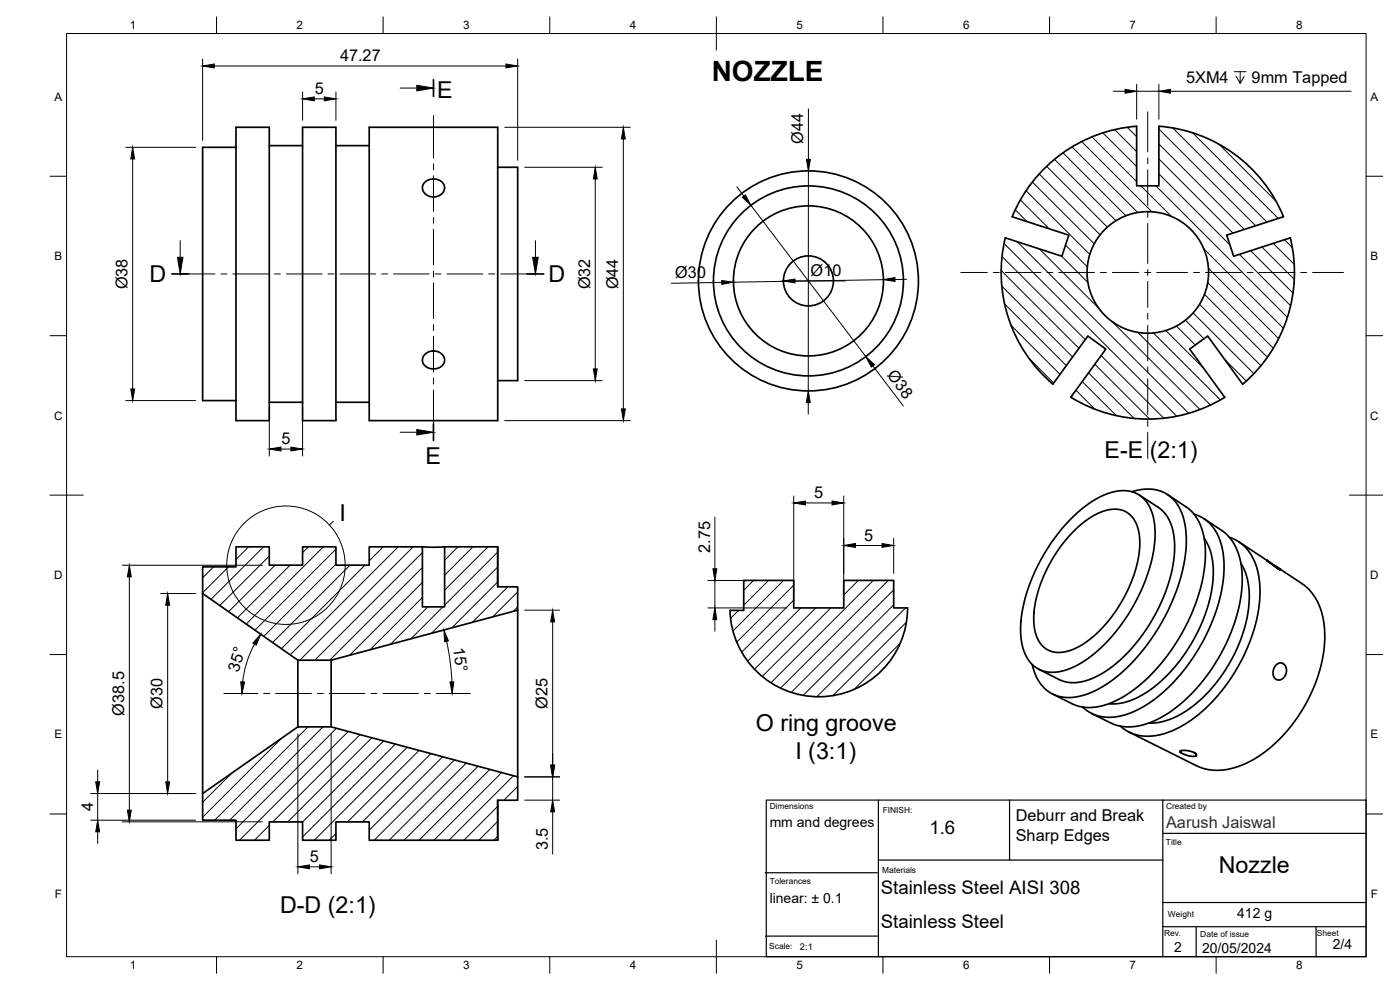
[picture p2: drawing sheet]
<svg xmlns="http://www.w3.org/2000/svg" width="420mm" height="297mm" viewBox="0 0 420 297" stroke-linecap="round" stroke-linejoin="round" font-family="sans-serif">
<!-- layer: Visible -->
<g fill="none" stroke="#000" stroke-width=".51">
<path d="M70.8 38.2h10v88h-10zM90.8 38.2h10v88h-10zM110.8 38.2h38.6v88h-38.6zM347.8 37.9v17.9h-6.7v-17.9a44 44 0 0 0-37.3 27.1M347.8 37.9a44 44 0 0 1 37.4 27.1M70.8 44.2h-10v76h10M80.8 43.7h10M100.8 43.7h10M127.4 54.7l.8-.5 1.3-.5h1.2l1.2 .4 .8 .5 .5 .8 .2 .8-.2 1-.7 1.1-1.1 .6-1.5 .2-1.5-.4-1-.8-.6-1.1v-.9zM149.4 50.2h6v64h-6M303.7 65l17.1 5.6-2.1 6.3-17-5.5a44 44 0 0 0 14.3 43.9M385.2 65l-17 5.6 2 6.3 17-5.6a44 44 0 0 1-14.2 44"/>
<path d="M127.6 106.3l1.8-.9 1.3-.1 1.1 .4 1 .8 .4 .7 .2 1-.3 1-.9 .9-1.2 .5h-1.5l-1.3-.4-1.1-.9-.3-1 .2-1.2zM316 115.3l10.5-14.5 5.4 3.9-10.5 14.5M373 115.3l-10.6-14.5-5.4 3.9 10.6 14.5a44 44 0 0 1-46.2 0M80.8 120.7h10M100.8 120.7h10M321.4 155.7a26.5 26.5 0 0 1 14.3-8.4 9.1 9.1 0 0 1 10.4 7.8 35.2 35.2 0 0 1-3.1 21 50.7 50.7 0 0 1-18.6 22.9 14.6 14.6 0 0 1-11.6 2.3 10.2 10.2 0 0 1-6.2-8.7 38.7 38.7 0 0 1 4.3-21.7 55.5 55.5 0 0 1 10.5-15.2zM322.6 159.1a18.3 18.3 0 0 1 12.4-6.3 7.3 7.3 0 0 1 6.8 6.8 32.4 32.4 0 0 1-5.1 20.8 34 34 0 0 1-14.6 14.4 7.8 7.8 0 0 1-9.8-1.6 14.9 14.9 0 0 1-1.8-11.3 43.4 43.4 0 0 1 12.1-22.8zM339.7 147.5a11.4 11.4 0 0 1 13.1 3.2 21.3 21.3 0 0 1 3 15.7 59.7 59.7 0 0 1-22.8 38.3 19.9 19.9 0 0 1-14.8 4.3 11.5 11.5 0 0 1-8.4-9.6M341.9 148.5l5.7 3.7a13.2 13.2 0 0 1 4.9 11.2 48.7 48.7 0 0 1-11.7 29.7 31.9 31.9 0 0 1-15.7 11.4 10.5 10.5 0 0 1-7.3-.6l-6-3.1M350.4 148.4l5.5 3.7a14.7 14.7 0 0 1 5.8 11.6 49.7 49.7 0 0 1-8.6 28.9 46.1 46.1 0 0 1-19.4 18.2 14.5 14.5 0 0 1-11.9 .4l-5.9-3M358.4 154.3a12.6 12.6 0 0 1 8.5 10.7 41.9 41.9 0 0 1-4.9 25.4 50.7 50.7 0 0 1-20.3 22.4 15.7 15.7 0 0 1-14.1 1.3l-2.7-1.9M361.4 155.6l5.2 3.5a15.8 15.8 0 0 1 6.2 12.8 49.8 49.8 0 0 1-10.8 31.1 38.4 38.4 0 0 1-18.8 14.4 13.7 13.7 0 0 1-9.9-.5l-5.7-2.8"/>
<path d="M60.8 170.1h10v-6h10v5.5h10v-5.5h10v5.5h10v-5.5h16v18h6.6v-18h16v12h6v7l-56 15h-10l-28.6-20zM60.8 178.1v60M126.8 164.1h6.6M149.4 164.1v12M223.2 174.1h15v8.3h15v-8.3h15v8.3h4.2a26.7 26.7 0 0 1-26.3 26.6 26.7 26.7 0 0 1-27-25.9h4.1zM361.4 161.5a21.2 21.2 0 0 1 2.1 16.2 49.1 49.1 0 0 1-19.6 30.2 18 18 0 0 1-11.2 3.3M369 161.2a13.4 13.4 0 0 1 8.6 10.9 41.4 41.4 0 0 1-5.1 26.3 46.2 46.2 0 0 1-20.4 20.7 14.6 14.6 0 0 1-15.2-.7l-.6-.5M371.8 162.6l8.4 5.5M372.4 169.1a22.6 22.6 0 0 1 1.8 16.5 45.6 45.6 0 0 1-19.1 28.3 18.8 18.8 0 0 1-10.3 3M380.2 168.1l4 2.9-1.4-.9zM382.6 169.7l8.1 5.4a17.2 17.2 0 0 1 6.8 13.9 45.2 45.2 0 0 1-12.5 31.8 29.5 29.5 0 0 1-18.8 10.3 14.1 14.1 0 0 1-7.1-1.3l-20.3-10.1M89.4 198.1v20"/>
<path d="M99.4 198.1v20M155.4 183.1v50M383.1 199.4l.8-.4 .8-.1 .7 .5 .6 .9 .1 1.2-.3 1.1-.7 .9-.8 .5-1.3-.2-.6-.5-.3-.7 .1-1.6zM60.8 238.1l28.6-20h10l56 15v7h-6v12h-38.6v-5.5h-10v5.5h-10v-5.5h-10v5.5h-10v-6h-10zM354.2 225.3l1.3-.2 1.8 .3 1.4 .6 .4 .6-.9 .4-1.5-.2-2-.8-.5-.3zM149.4 240.1v12"/>
<circle cx="242.6" cy="84.3" r="7.5"/>
<circle cx="242.6" cy="84.3" r="22.5"/>
<circle cx="242.6" cy="84.3" r="28.5"/>
<circle cx="242.6" cy="84.3" r="33"/>
<circle cx="344.5" cy="81.7" r="18.2"/>
</g>
<!-- layer: BORDER -->
<g fill="none" stroke="#000" stroke-width=".3">
<path d="M20 10.1h390v276.9h-390zM65 5.1v5M115 5.1v5M165 5.1v5M215 5.1v10M265 5.1v5M315 5.1v5M365 5.1v5M15 52.9h5M410 52.9h5M15 100.7h5M410 100.7h5"/>
<path d="M15 148.6h10M405 148.6h10M15 196.4h5M410 196.4h5M15 244.2h5M410 244.2h5M65 287v5M115 287v5M165 287v5M215 282.1v9.9M265 287v5M315 287v5"/>
<path d="M365 287v5"/>
</g>
<!-- layer: TITLEBLOCK -->
<path d="M230 240.1h180v46.9h-180zM263.6 240.1v46.9M263.6 258h39.4M303 240.1v17.9h46M349 250h61M349 240.1v46.9M229.6 261.9h33.7M349 278.1h61M349 270.8h61M359 278.1v8.9M395 278.1v8.9M229.8 280.9h33.6" fill="none" stroke="#000" stroke-width=".36"/>
<!-- layer: FD_Dimensions -->
<g fill="none" stroke="#000" stroke-width=".3">
<path d="M60.8 17.7v24.4M64.3 19.8h87.5M155.4 17.7v30.4M90.8 27.6v8.5M94.3 29.7h3M100.8 27.6v8.5M151.5 38.2h37.7M242.6 32.7v15.1M334.1 27.4h3.5M341.1 25.3v10.5M341.1 27.4h6.7M347.8 25.3v10.5"/>
<path d="M351.3 27.4h54.2M370.4 21.5h3.6M372.2 21.5v3.5l-1.2-2.1M373.4 22.9l-1.2 2.1M37.7 44.2h21M39.8 47.7v69M157.5 50.2h23.2M178.6 53.7v57M187.1 41.7v81M221.1 56l2.1 2.8M242.6 51.3v66M225.4 61.6l34.4 45.4"/>
<path d="M216.6 84.7l-15.1 .3M238.6 84.3h15.1M265.1 83.9l-45 .8M272.1 83.8l-3.5 .1M157.5 114.2h23.2M262 109.8l9.1 12M37.7 120.2h21M80.8 122.8v14M84.3 134.7h3M90.8 122.8v14M151.5 126.2h37.7M242.6 120.8v3.5"/>
<path d="M214.5 155.2v15.5M238.2 148.8v31.5M241.7 150.9h8M253.2 148.8v31.5M36.7 169.6h42M38.8 173.1v70M48.2 178.1h10.5M212.4 174.2h23.7M214.5 174.2v8.2M256.7 163.7h8M268.2 161.6v10.4M50.3 181.6v53"/>
<path d="M76.4 193.2a31 31 0 0 0-3.6 11.4M134 192.4l1.2 6.6 .4 5.6M157.5 183.1h10.5M165.9 186.6v43M212.4 182.4h23.7M214.5 185.9v3.5M27.2 238.1h31.5M29.3 231.1v3.5M29.3 238.1v8M89.4 220.2v42M99.4 220.2v42M157.5 233.1h10.5"/>
<path d="M165.9 233.1v7M27.2 246.1h31.5M29.3 249.6v3.5M36.7 246.6h42M157.5 240.1h10.5M165.9 243.6v12.7M92.9 260.1h3"/>
</g>
<g fill="#000" stroke="#000" stroke-width=".3">
<path d="M60.8 19.8l3.5-.6v1.2zM151.8 19.2l3.6 .6-3.6 .6zM90.8 29.7l3.5-.6v1.2zM97.3 29.1l3.5 .6-3.5 .6zM337.6 26.8l3.5 .6-3.5 .6zM347.8 27.4l3.5-.6v1.2zM39.8 44.2l.6 3.5h-1.2zM178.6 50.2l.6 3.5h-1.1zM187.1 38.2l.6 3.5h-1.2zM222.8 59.2l.9-.7 1.7 3.1zM242 47.8h1.2l-.6 3.5zM216.6 84.2l3.5 .5-3.5 .6z"/>
<path d="M235.1 84.3l3.5-.6v1.2zM265.1 83.9l3.5-.6v1.1zM39.2 116.7h1.2l-.6 3.5zM178.1 110.7h1.1l-.6 3.5zM259.8 107l2.6 2.4-.9 .7zM80.8 134.7l3.5-.6v1.2zM87.3 134.1l3.5 .6-3.5 .6zM186.5 122.7h1.2l-.6 3.5zM242.6 117.3l.6 3.5h-1.2zM238.2 150.9l3.5-.6v1.2zM249.7 150.3l3.5 .6-3.5 .6zM38.8 169.6l.6 3.5h-1.2z"/>
<path d="M214 170.7h1.1l-.6 3.5zM253.2 163.7l3.5-.6v1.1zM264.7 163.1l3.5 .6-3.5 .5zM50.3 178.1l.6 3.5h-1.2zM78.2 190.3l-1.3 3.3-1-.6zM133.2 189l1.4 3.3-1.1 .3zM165.9 183.1l.5 3.5h-1.1zM214.5 182.4l.6 3.5h-1.1zM72.2 204.6h1.2l-.8 3.5zM135 204.6h1.2l-.5 3.5zM28.7 234.6h1.2l-.6 3.5zM49.7 234.6h1.2l-.6 3.5z"/>
<path d="M165.3 229.6h1.1l-.5 3.5zM29.3 246.1l.6 3.5h-1.2zM38.2 243.1h1.2l-.6 3.5zM89.4 260.1l3.5-.6v1.2zM95.9 259.5l3.5 .6-3.5 .6zM165.9 240.1l.5 3.5h-1.1z"/>
</g>
<!-- layer: Section Lines -->
<path d="M130.1 23.9v5M51.6 82.2h5M158.2 82.2h5M130.1 127.2v5" fill="none" stroke="#000" stroke-width=".51"/>
<path d="M120.1 26.4h5M54.1 72.2v5M160.7 72.2v5M120.1 129.7h5" fill="none" stroke="#000" stroke-width=".3"/>
<path d="M125.1 25.6l5 .8-5 .9zM53.3 77.2h1.6l-.8 5zM159.9 77.2h1.6l-.8 5zM125.1 128.9l5 .8-5 .8z" fill="#000" stroke="#000" stroke-width=".3"/>
<!-- layer: Smart Centers -->
<g fill="none" stroke="#000" stroke-width=".3">
<path d="M130.1 34.7v12.7M344.4 33.5v12.1M130.1 49.2v1.8M130.1 52.7v10.7M344.4 47.4v1.8M344.4 51v10.7M130.1 65.2v1.8M130.1 68.8v10.7M344.4 63.4v1.8M344.4 67v12.1M54.1 82.2h10.4M66.3 82.2h1.8"/>
<path d="M69.9 82.2h10.7M82.4 82.2h1.8M86 82.2h10.7M98.4 82.2h1.8M102 82.2h10.7M114.5 82.2h1.8M118.1 82.2h10.7M130.1 81.3v1.8M130.1 84.9v10.7M130.1 97.4v1.8M130.6 82.2h1.8M134.2 82.2h10.7"/>
<path d="M146.7 82.2h1.8M150.2 82.2h10.5M288.4 81.8h7.9M298.1 81.8h1.8M301.7 81.8h10.7M314.2 81.8h1.8M317.7 81.8h10.8M330.2 81.8h1.8M333.8 81.8h8M343.6 81.8h1.8M344.4 80.9v1.7M344.4 84.4v7.8"/>
<path d="M344.4 94v1.8M344.4 97.6v10.7M347.1 81.8h9.3M358.2 81.8h1.8M361.8 81.8h10.7M374.3 81.8h1.8M377.8 81.8h10.8M390.3 81.8h1.8M393.9 81.8h9.3M130.1 101v10.7M130.1 113.5v1.7M130.1 117v12.7"/>
<path d="M344.4 110.1v1.8M344.4 113.7v10.7M344.4 126.2v1.7M344.4 129.7v7.8M67.2 208.1h10.2M79.1 208.1h1.8M82.7 208.1h10.7M95.2 208.1h1.8M98.8 208.1h10.7M111.3 208.1h1.8M114.9 208.1h10.7M127.4 208.1h1.8"/>
<path d="M130.9 208.1h10.2"/>
</g>
<!-- layer: Hatching -->
<g fill="none" stroke="#000" stroke-width=".3">
<path d="M331 39.9l10.1 10.1M334.5 38.9l6.6 6.6M338.3 38.2l2.8 2.8M347.8 38.7l29 29M352 38.4l28.2 28.2M357.9 39.9l25.7 25.6M306.2 60l8.7 8.6M307.9 57.2l19.1 19.1M309.8 54.6l18.6 18.6M311.9 52.2l18.3 18.2M314.1 49.9l18.2 18.2M316.5 47.8l18.4 18.4"/>
<path d="M319 45.9l18.9 18.8M321.7 44.1l19.7 19.7M324.6 42.5l21.1 21.1M327.7 41.1l13.4 13.4M342.4 55.8l9.2 9.2M346.9 55.8l39.4 39.4M347.8 43.2l25.6 25.6M347.8 47.7l22.2 22.2M347.8 52.2l21.3 21.3M365.9 43.3l17 17M300.7 76.9l25 25M301.3 73.1l51.8 51.8"/>
<path d="M304.7 62.9l3.5 3.6M305.3 72.5l51.4 51.5M311.9 74.7l17.8 17.7M318.6 76.8l7.9 7.9M319.8 73.5l6.5 6.6M361.2 74.6l23.9 23.9M371.9 76.3l15.4 15.4M375.3 75.2l12.7 12.7M378.7 74.1l9.7 9.7M382.1 73l6.3 6.3M385.5 71.9l2.3 2.3M300.5 81.2l23.3 23.3"/>
<path d="M300.7 85.8l21.2 21.3M301.5 91.2l18.5 18.5M303.4 97.6l14.7 14.7M333.8 96.5l26.3 26.4M341.5 99.7l21.8 21.8M346.1 99.9l20.1 20.1M349.9 99.2l11.3 11.3M353 97.8l5.7 5.7M355.7 96.1l5.6 5.5M358.1 93.9l18.2 18.2M360 91.3l18.4 18.4M361.5 88.3l18.8 18.9"/>
<path d="M362.4 84.8l19.7 19.7M362.6 80.5l21.1 21.1M308.6 107.3l7.6 7.6M322.9 117.1l5.7 5.7M324.8 114.5l10.2 10.2M326.7 111.9l13.7 13.6M328.6 109.3l16.4 16.4M330.5 106.7l18.8 18.8M367.5 107.8l6.5 6.5M64.1 170.1l-3.3 3.3M68.6 170.1l-7.8 7.7M74.6 164.1l-3.8 3.8"/>
<path d="M79.1 164.1l-15.8 15.7M80.8 166.8l-14.8 14.9M82.5 169.6l-13.9 13.9M87 169.6l-15.8 15.8M92.5 164.1l-1.7 1.7M97 164.1l-23.1 23.1M100.8 164.8l-24.3 24.3M100.8 169.3l-21.6 21.6M105 169.6l-23.2 23.2M109.5 169.6l-25 25M115 164.1l-4.2 4.2M119.5 164.1l-32.4 32.4"/>
<path d="M124 164.1l-34 34M126.8 165.8l-32.3 32.3M126.8 170.3l-27.8 27.8M126.8 174.8l-21.9 21.8M126.8 179.3l-15.7 15.7M137.4 164.1l-4 4M141.9 164.1l-8.5 8.5M146.4 164.1l-13 13M149.4 174.6l-13.8 13.8M149.4 165.6l-16 16M149.4 170.1l-19.9 19.9M152.4 176.1l-10.7 10.6"/>
<path d="M155.4 177.6l-7.5 7.5M226.1 174.2l-2.9 2.9M230.6 174.2l-7.4 7.4M235.1 174.2l-15.1 15.1M238.2 175.6l-17.1 17.1M257.6 174.2l-4.4 4.3M262.1 174.2l-30.7 30.7M266.6 174.2l-32.3 32.3M268.2 177l-30.8 30.8M128.4 182.1l-11.2 11.2M132.9 182.1l-9.6 9.6M155.4 182.1l-1.4 1.4"/>
<path d="M221.6 183.2l-2.4 2.4M238.2 180.1l-15.6 15.6M240.3 182.4l-15.9 16M244.8 182.4l-18.4 18.4M249.3 182.4l-20.6 20.6M268.2 181.5l-27.2 27.1M270.2 193l-13.9 13.9M271.8 182.4l-26.7 26.7M272 186.7l-22 22M92.4 218.1l-28 28M96.9 218.1l-28 28M101 218.5l-30.2 30.2"/>
<path d="M104.5 219.5l-32.6 32.6M69.6 232l-8.8 8.7M84.6 221.5l-23.8 23.7M108.1 220.4l-26.2 26.2M111.6 221.4l-25.2 25.2M115.1 222.3l-24.3 24.3M118.7 223.3l-27.9 27.8M122.2 224.2l-27.9 27.9M125.8 225.2l-21.5 21.4M129.3 226.1l-20.5 20.5M132.8 227.1l-22 22M136.4 228l-24.1 24.1"/>
<path d="M139.9 228.9l-23.1 23.2M143.5 229.9l-22.2 22.2M147 230.9l-21.2 21.2M150.6 231.8l-20.3 20.3M154.1 232.8l-19.4 19.3M155.4 236l-4.2 4.1M80.8 247.7l-4.4 4.4M100.8 250.1l-2 2M149.4 242l-10.1 10.1M149.4 246.5l-5.7 5.6M149.4 250.9l-1.2 1.2"/>
</g>
<!-- layer: Detail Boundary -->
<g fill="none" stroke="#000" stroke-width=".3">
<path d="M100 156.4l-1.2 1.1"/>
<circle cx="85.8" cy="169.6" r="17.8"/>
</g>
<text font-size="8.4" x="213.6" y="24.2">NOZZLE</text>
<g font-size="7">
<text x="131.2" y="29.4">E</text>
<text x="44.9" y="84.7">D</text>
<text x="164.7" y="84.7">D</text>
<text x="331.5" y="137.5">E-E</text>
<text x="345.1" y="137.5">(2:1)</text>
<text x="127.7" y="139.2">E</text>
<text x="101.9" y="156.3">I</text>
<text x="226.8" y="219.2">O ring groove</text>
<text x="238.7" y="227.6">I (3:1)</text>
<text x="365.8" y="261.9">Nozzle</text>
<text x="84" y="274.1">D-D (2:1)</text>
</g>
<g font-size="5.6">
<text x="278.9" y="250.3">1.6</text>
<text x="264.4" y="268.4">Stainless Steel AISI 308</text>
<text x="264.4" y="278.4">Stainless Steel</text>
</g>
<g font-size="4.9">
<text x="102" y="18.4">47.27</text>
<text x="94.4" y="28.2">5</text>
<text x="356" y="25">5XM4</text>
<text x="375.6" y="25">9mm Tapped</text>
<text x="241.1" y="43.1" transform="rotate(-90 241.1 43.1)">Ø44</text>
<text x="202.7" y="83.4" transform="rotate(-1 202.7 83.4)">Ø30</text>
<text x="243.3" y="82.8">Ø10</text>
<text x="38.3" y="86.8" transform="rotate(-90 38.3 86.8)">Ø38</text>
<text x="177.1" y="86.8" transform="rotate(-90 177.1 86.8)">Ø32</text>
<text x="185.5" y="86.8" transform="rotate(-90 185.5 86.8)">Ø44</text>
<text x="266" y="112.6" transform="rotate(53 266 112.6)">Ø38</text>
<text x="84.5" y="133.3">5</text>
<text x="244.3" y="149.4">5</text>
<text x="213.1" y="165.9" transform="rotate(-90 213.1 165.9)">2.75</text>
<text x="259.4" y="162.2">5</text>
<text x="136" y="194.5" transform="rotate(83 136 194.5)">15°</text>
<text x="71.6" y="201.8" transform="rotate(-72 71.6 201.8)">35°</text>
<text x="37.3" y="214.7" transform="rotate(-90 37.3 214.7)">Ø38.5</text>
<text x="48.8" y="212.7" transform="rotate(-90 48.8 212.7)">Ø30</text>
<text x="164.3" y="212.7" transform="rotate(-90 164.3 212.7)">Ø25</text>
<text x="27.9" y="243.4" transform="rotate(-90 27.9 243.4)">4</text>
<text x="304.8" y="246.4">Deburr and Break</text>
<text x="164.4" y="255.1" transform="rotate(-90 164.4 255.1)">3.5</text>
<text x="304.8" y="252.4">Sharp Edges</text>
<text x="93" y="258.6">5</text>
</g>
<text font-size="4.9" fill="#2f2f2f" x="350" y="248.5">Aarush Jaiswal</text>
<g font-size="4.2">
<text x="231" y="248.1">mm and degrees</text>
<text x="231" y="271">linear: ± 0.1</text>
<text x="371.3" y="275.5">412 g</text>
<text x="352.4" y="285.7">2</text>
<text x="360.7" y="285.8">20/05/2024</text>
<text x="400" y="284.8">2/4</text>
</g>
<g font-size="3.5">
<text x="39" y="8.8">1</text>
<text x="89" y="8.8">2</text>
<text x="139" y="8.8">3</text>
<text x="189" y="8.8">4</text>
<text x="239" y="8.8">5</text>
<text x="289" y="8.8">6</text>
<text x="339" y="8.8">7</text>
<text x="389" y="8.8">8</text>
<text x="16.3" y="30.2">A</text>
<text x="411.3" y="30.2">A</text>
<text x="16.3" y="78">B</text>
<text x="411.3" y="78">B</text>
<text x="16.2" y="125.9">C</text>
<text x="411.2" y="125.9">C</text>
<text x="16.2" y="173.7">D</text>
<text x="411.2" y="173.7">D</text>
<text x="16.3" y="221.6">E</text>
<text x="411.3" y="221.6">E</text>
<text x="16.4" y="269.4">F</text>
<text x="411.4" y="269.4">F</text>
<text x="39" y="290.8">1</text>
<text x="89" y="290.8">2</text>
<text x="139" y="290.8">3</text>
<text x="189" y="290.8">4</text>
<text x="239" y="290.8">5</text>
<text x="289" y="290.8">6</text>
<text x="339" y="290.8">7</text>
<text x="389" y="290.8">8</text>
</g>
<text font-size="2.8" x="240.1" y="285.1">2:1</text>
<g font-size="2.5">
<text x="231" y="242.9">Dimensions</text>
<text x="264.9" y="243.9">FINISH:</text>
<text x="350" y="242.9">Created by</text>
<text x="349.9" y="253.5">Title</text>
<text x="264.8" y="262.1">Materials</text>
<text x="231" y="265.2">Tolerances</text>
<text x="350.5" y="275.2">Weight</text>
<text x="349.4" y="280.9">Rev.</text>
<text x="360.2" y="281.1">Date of issue</text>
<text x="395.2" y="280.8">Sheet</text>
<text x="230.9" y="284.8">Scale:</text>
</g>
</svg>
